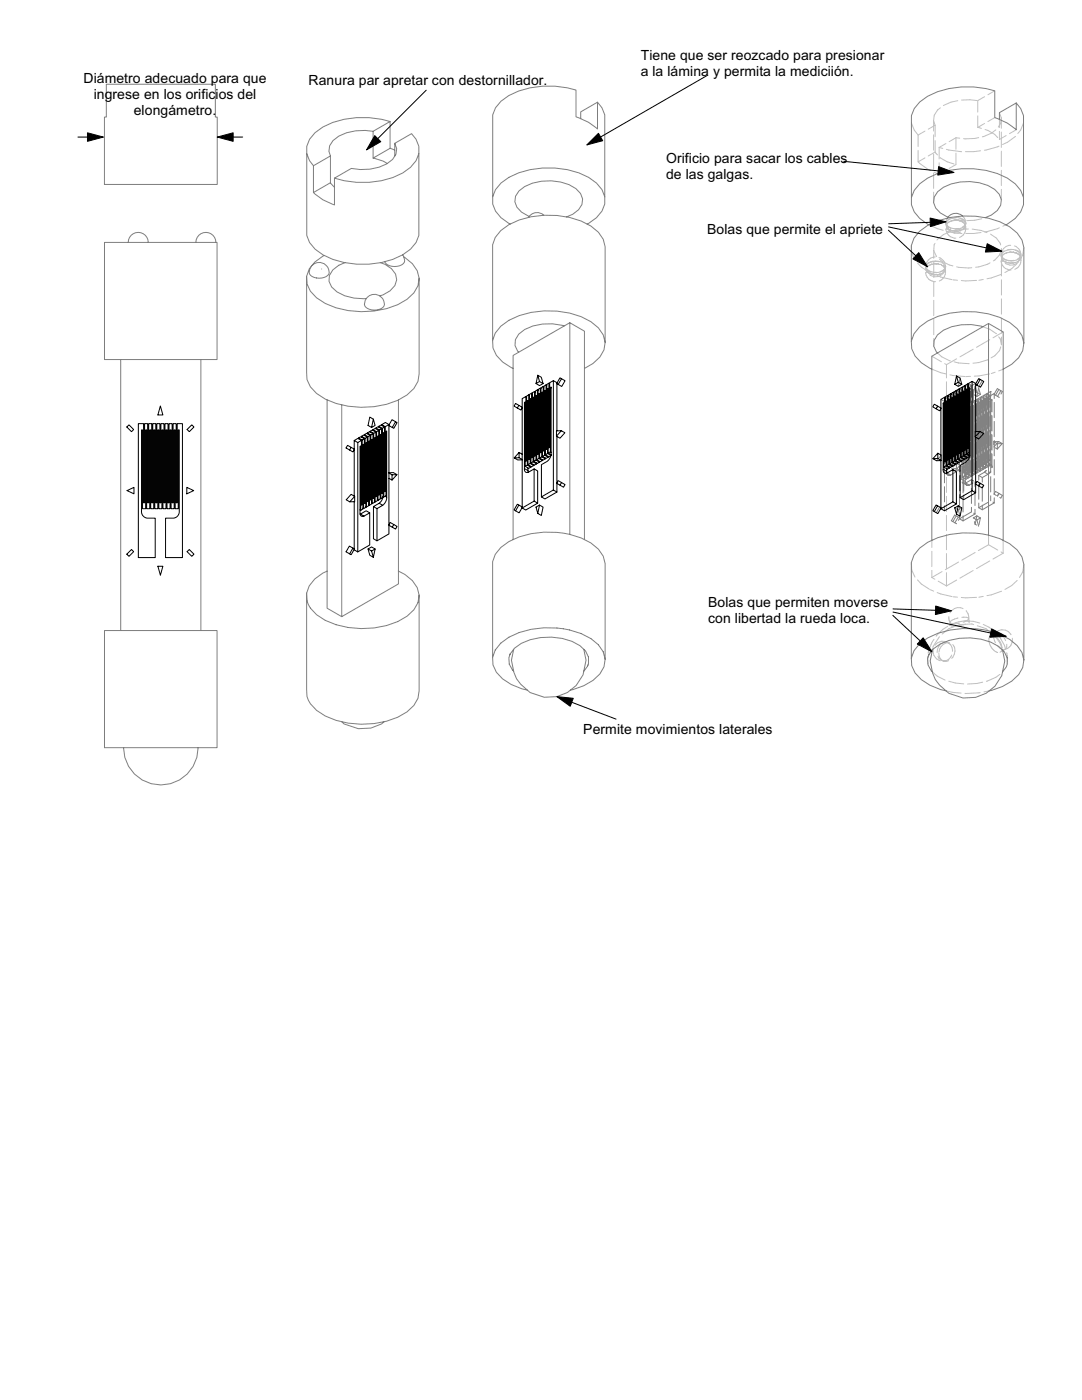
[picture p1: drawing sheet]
<svg xmlns="http://www.w3.org/2000/svg" width="216mm" height="279mm" viewBox="0 0 216 279" stroke-linecap="round" stroke-linejoin="round" font-family="sans-serif">
<g fill="none" stroke="#7f7f7f" stroke-width=".2">
<path d="M21.2 16.8h21.8v6.6h.3v13.4h-22.5v-13.4h.4zM61.2 30.7l.6 1.4 .7 1v5.3a10.4 10.4 0 0 0 4.2 2.5v-5.3a17.9 17.9 0 0 0 13.7-1.1l1.5-1.1 1.1-1.3 .6-1.4M65.9 36.5l-3.4 1.9M65.9 31.1l-3.4 2M74.4 31.6l2.1 .6 .8 .4M77.8 29.6l1 .4M77.8 24.2l-3.4 2M78.8 31.1v-2.5l3.3-1.9 .9 1.1 .6 1.4v17.8a7.3 7.3 0 0 1-5.2 4.8 17.8 17.8 0 0 1-14-.9l-1.5-1.2-1.1-1.3-.6-1.4v-17.8a7.3 7.3 0 0 1 5.2-4.8 18.5 18.5 0 0 1 11.4-.2v5.4l-3.4 2v-5.4a10.6 10.6 0 0 0-6.8 1 2.88 2.88 0 0 0-1.7 3.9v5.4l.8 .9M78.8 28.6a2.87 2.87 0 0 1-1.6 4.1 10.6 10.6 0 0 1-7.1 .9l-3.4 2M98.3 39.3a7.3 7.3 0 0 1 5.2-4.8 17.8 17.8 0 0 1 14 .9l1.5 1.1 1.1 1.3 .6 1.5M119.2 20.4l-3.3 1.9v1.4M181.9 39.4a7.3 7.3 0 0 1 5.2-4.8 17.8 17.8 0 0 1 13.9 .9l1.6 1.2 1.1 1.3 .5 1.4"/>
<path d="M202.8 20.5l-3.4 2v1.3M20.9 48.4h22.4v23.4h-22.4zM25.6 48.4a2 2 0 0 1 2-2 2 2 0 0 1 2 2M39.1 48.4a2 2 0 0 1 2-2 2 2 0 0 1 2 2M61.2 55.1l.1 1.6a7.9 7.9 0 0 0 5.7 4.7 17.2 17.2 0 0 0 14.2-1.7l1.4-1.2 .8-1.5 .2-1.5M62.2 53a1.97 1.97 0 0 1 2.3-.4 1.97 1.97 0 0 1 1.1 2.1 2.61 2.61 0 0 1-3.8 0l.1-1.1zM64.2 53.7h.1M64.7 51l-1.9 1.3-.5 .7M68.8 52.4a3.7 3.7 0 0 0-3.1 3.7l.5 1.2a8.1 8.1 0 0 0 6.9 2.3M73.2 59.4a1.97 1.97 0 0 1 2.4-.5 1.97 1.97 0 0 1 1 2.1 2.61 2.61 0 0 1-3.8 0l.1-1.1zM75.9 52.4a4 4 0 0 1 3.3 3.5 4.3 4.3 0 0 1-3.4 3.2M80.3 50.9a1.32 1.32 0 0 1 .4 1.5 1.32 1.32 0 0 1-1.4 .8 2.23 2.23 0 0 1-2.5-1"/>
<path d="M80.6 51.3a5.8 5.8 0 0 1 3 4.2v19.1l-.2 1.5a8.7 8.7 0 0 1-6.3 4.6 18.2 18.2 0 0 1-12.2-1l-1.7-1.2-1.3-1.3-.6-1.5-.1-20.6 .5-1.4 .5-.6M101.8 44.7a6.4 6.4 0 0 1-3.5-4v-17.8a7.3 7.3 0 0 1 5.2-4.7 18.5 18.5 0 0 1 11.4-.2v5.3a10.6 10.6 0 0 1 4.3 2.4v-5.3l.9 1.1 .6 1.4v17.8a6.4 6.4 0 0 1-3.6 4M105.6 43.2a4.3 4.3 0 0 1-2.9-2.9l.2-1.1a6.2 6.2 0 0 1 5.2-3 9.8 9.8 0 0 1 6.8 1.4 2.65 2.65 0 0 1 .5 4.3l-1.1 .9-1.3 .5M108.5 43a1.91 1.91 0 0 0-3 .4M185.4 44.9a6.4 6.4 0 0 1-3.5-4v-17.8a7.3 7.3 0 0 1 5.2-4.8 18.5 18.5 0 0 1 11.4-.2v5.4a10.6 10.6 0 0 1 4.3 2.4v-5.4l.9 1.2 .5 1.4v17.8a6.4 6.4 0 0 1-3.5 4M189.2 43.3a4.3 4.3 0 0 1-2.9-2.9l.1-1.1a6.2 6.2 0 0 1 5.2-3 9.8 9.8 0 0 1 6.9 1.5 2.65 2.65 0 0 1 .5 4.2l-1.2 .9-1.2 .5M192 43.1a1.91 1.91 0 0 0-3 .4M24.1 71.8v54M40.1 71.8v54M65.3 79.8v41.6l2.9 1.7 11.3-6.6v-36.7M98.3 67.9l.1 1.6a7 7 0 0 0 4 4M112.6 65.1a10.5 10.5 0 0 0-7.9 .6l-1.2 1a2.44 2.44 0 0 0 0 3.6"/>
<path d="M113.7 64.4v42.3M120.7 68.3l-.3-1.5a9.5 9.5 0 0 0-6.7-4.3 17.9 17.9 0 0 0-12.2 1.4l-1.6 1.2-1.1 1.4-.5 1.4v-19l.5-1.5a10.3 10.3 0 0 1 7.2-4.1 17.5 17.5 0 0 1 11.9 1.8l1.5 1.2 1 1.4 .3 1.5v19.1a5.9 5.9 0 0 1-4.1 5.2M181.8 68.1l.6-1.5a10.3 10.3 0 0 1 7.1-4.1 17.5 17.5 0 0 1 12 1.8l1.5 1.3 .9 1.4 .4 1.5v-19.1l-.4-1.5a9.5 9.5 0 0 0-6.7-4.4 17.9 17.9 0 0 0-12.1 1.5l-1.6 1.2-1.1 1.3-.6 1.5 .1 20.6a7 7 0 0 0 4 4.1M196.1 65.2a10.5 10.5 0 0 0-7.8 .7l-1.2 .9a2.44 2.44 0 0 0 0 3.6M197.3 64.6l2.9 1.6v41.6M204.3 68.5a6 6 0 0 1-4.1 5.2M68.2 80.8v42.3M61.2 118.4a4.7 4.7 0 0 0 2 4.3 15.5 15.5 0 0 0 11.5 2.6 12.1 12.1 0 0 0 7.9-3.6l.8-1.4 .2-1.5v19.1l-.2 1.5a8.7 8.7 0 0 1-6.3 4.5 18.2 18.2 0 0 1-12.2-1 6.2 6.2 0 0 1-3.6-3.9zM65.3 114a6.5 6.5 0 0 0-4.1 4.4M79.5 114a6.2 6.2 0 0 1 4.1 4.8M116.6 107.7v-41.6l-2.9-1.7-11.3 6.5v36.8M183.5 109.4a14.7 14.7 0 0 1 11.2-3 15.5 15.5 0 0 1 6.8 2.1l1.5 1.2 .9 1.4 .4 1.5v19.1l-.4-1.5a9.5 9.5 0 0 0-6.7-4.3 17.9 17.9 0 0 0-12.1 1.4l-1.6 1.2-1.1 1.4-.6 1.4v-19l.6-1.5z"/>
<path d="M197.3 106.8v-42.2l-11.4 6.5v36.7M20.9 125.8h22.4v23.4h-22.4zM98.3 131.2l.1 1.5a7.9 7.9 0 0 0 5.8 4.8l1 .2M101.8 130.5l-.1 .2M102.5 133.9a2.99 2.99 0 0 1 .2-4.5 11.1 11.1 0 0 1 9.5-2l1.9 .6 1.6 .8a3.2 3.2 0 0 1 1.6 4.1l-.8 1.1M102.5 129.6a7.3 7.3 0 0 0 1.4 7l1.9 1.6 2.8 1a7.4 7.4 0 0 0 7.7-4.5l.6-2.9-.4-2.2M117.4 131.1v.1M120.7 131.6l-.3-1.5a9.5 9.5 0 0 0-6.7-4.4 17.9 17.9 0 0 0-12.2 1.5l-1.6 1.2-1.1 1.3-.5 1.5v-19.1l.5-1.5a10.3 10.3 0 0 1 7.2-4.1 17.2 17.2 0 0 1 11.9 1.9l1.5 1.2 1 1.4 .3 1.5v19.1l-.2 1.5a8.8 8.8 0 0 1-6.7 4.6M181.8 131.3l.1 1.6a7.9 7.9 0 0 0 5.8 4.7l1.1 .3M185.4 130.7l-.1 .2M186 134.1a2.99 2.99 0 0 1 .2-4.6 11 11 0 0 1 9.5-1.9l2 .5 1.6 .9a3.2 3.2 0 0 1 1.5 4l-.8 1.1M186.1 129.7a7.3 7.3 0 0 0 1.4 7l1.8 1.7 2.9 .9a7.4 7.4 0 0 0 7.7-4.5l.6-2.9-.5-2.2"/>
<path d="M201 131.3h.1M204.3 131.7l-.2 1.5a8.8 8.8 0 0 1-6.7 4.7M24.7 149.2a7.4 7.4 0 0 0 7.4 7.5 7.4 7.4 0 0 0 7.4-7.5M68.1 144l.6 .5 2.8 .9 2.5-.1 2.1-.8 .6-.5"/>
</g>
<g fill="none" stroke="#000" stroke-width=".2">
<path d="M85.1 18l-9.7 9.7M141 15.1l-21.2 12.2M15.5 27.4h2M17.5 26.5l3.1 .9-3.1 .8zM43.3 27.4l3.2-.9v1.7zM46.5 27.4h1.9M74.8 27.1l1.2 1.2-2.9 1.6zM117.1 28.9l2.3-2.3 .9 1.5zM168.3 32.2l18.9 1.9M187.3 33.3l3.1 1.1-3.3 .5zM177.3 45.9l5.4 5.2M177.3 45.3l19.5 4.2"/>
<path d="M183.3 50.4l1.8 2.8-2.9-1.5zM185.6 43.5l3.2 .8-3.2 .9zM185.6 44.4l-8.3 .3M197 48.6l2.9 1.5-3.3 .2zM104.9 79.1l.2 .1M105.2 80l.2 .1M105.5 78.8l.2 .1M105.8 79.7h.1M106.1 78.5h.1M106.4 79.3l.1 .1M106.7 78.1l.1 .1M106.9 79l.2 .1"/>
<path d="M107 76.5l.7 .5 .7-.4M107.2 77.8l.2 .1M107.3 74.9l.7 .4 .4 1.3-.7-.5-.4-1.2-.3 1.6 .7-.4M107.5 78.7h.2M107.8 77.5l.2 .1M108.1 78.3l.1 .1M108.4 77.1l.1 .1M108.7 78l.1 .1M109 76.8l.1 .1M109.2 77.7h.2M109.5 76.5l.2 .1M109.8 77.3l.2 .1"/>
<path d="M110.4 76l.7 .5M111.1 76.6v9.4M111.7 75.4l1.1 .6-.7 1.1-1-.6zM112 75.6l-.6 1.1M188.5 79.3l.1 .1M189.1 78.9l.1 .1M189.3 79.8l.2 .1M189.6 78.6l.2 .1M189.9 79.5l.2 .1M190.2 78.3l.2 .1M190.5 79.1l.1 .1M190.8 78h.1"/>
<path d="M190.9 75l.7 .4 .3 1.3M191.1 78.8l.1 .1M191.2 76.3l.7 .4-.7 .4-.7-.4 .7-.4-.3-1.3-.4 1.7M191.4 77.6l.1 .1M191.7 78.5l.1 .1M191.9 77.3l.2 .1M192.2 78.1l.2 .1M192.5 77h.2M192.8 77.8l.1 .1M193.1 76.6l.1 .1M193.4 77.5l.1 .1M194 76.1l.7 .5"/>
<path d="M194.7 76.7v9.4M195.3 75.6l1 .5-.7 1.2-1-.6zM195.6 75.7l-.7 1.2M25.3 85.2l.4-.4 1 .9-.5 .5zM25.4 97.9l1.3-.6v1.3zM27.6 84.5h1v15.8h.3v-15.8h.6v15.8h.2v-15.8h.6v15.8h.2v-15.8h.6v15.8h.2v-15.8h.6v15.8h.2v-15.8h.6v15.8h.2v-15.8h.6v15.8h.2v-15.8h.6v15.8h.2v-15.8h.7v15.8h.2v-15.8h1v26.8h-3.4v-7.9l2-.1 .5-.4 .3-.6v-16.5h-.2v15.7h-.6v-15.7h-.3v15.7h-.6v-15.7h-.2v15.7h-.6v-15.7h-.2v15.7h-.6v-15.7h-.2v15.7h-.6v-15.7h-.2v15.7h-.6v-15.7h-.2v15.7h-.6v-15.7h-.2v15.7h-.6v-15.7h-.2v15.7h-.7v-15.7h-.2v16.5l.3 .6 .6 .4 1.9 .1v7.9h-3.4zM32 81l.5 1.8h-1zM37.3 97.3l1.4 .6-1.4 .7zM37.3 85.7l1-.9 .4 .4-.9 1zM69.4 88.9l1.3 .8-.3 .5-1.3-.8zM70.1 98.7l.7 .4v1l-1 .1-.7-.5zM70.1 89.3l-.3 .5"/>
<path d="M70.7 89.6v-1.7l.7-.4 .7 .4v12.9l.2-.1-.2-.1M70.7 87.9l.7 .4v21.8M70.7 89.7v9.3M70.8 99.1l-1 1.1M71.6 87.6v-.2l.4-.2 .7 .4v12.9l.1-.1-.1-.1M71.6 87.4l.7 .4v12.9M72.1 87.9l-.7 .4M72.1 87.2v-.1l.7 .4 .5-.3v12.9h.1l-.1-.1M72.1 87.1l.5-.3 .7 .4M72.7 87.6l-.4 .2M72.7 86.9v-.2l.4-.2 .8 .4v12.9l.1-.1-.1-.1M72.7 86.7l.7 .4v13"/>
<path d="M72.8 87.5v12.9M73.3 86.6v-.2l.7 .4 .4-.2v12.9l.2-.1-.2-.1M73.3 86.4l.4-.2 .7 .4M73.8 83.2l.7 .5 .3 1.2-.7 .4-.7-.4zM73.9 86.9l-.5 .2M73.9 86.2v-.1l.7 .4v12.9M73.9 86.1l.4-.3 .7 .4v12.9h.1l-.1-.1M74 86.8v12.9M74.4 85.9v-.2l.7 .5v12.9M74.4 85.7l.5-.2 .7 .4v12.9l.1-.1-.1-.1M74.5 83.7l-.4 1.6M75 86.2l-.4 .3"/>
<path d="M75 85.6v-.2l.4-.2 .8 .4v12.9l.1-.1-.1-.1M75 85.4l.7 .4v12.9M75.3 99.8h.1M75.6 85.9l-.5 .3M75.6 85.1l.7 .4v12.9M75.9 99.4l.1 .1M76.2 85.6l-.5 .2M76.2 84.9v-.2l.7-.4 .7 .4v21.9l-2.4 1.3v-6.4l1.4-.8 .4-.6 .2-.6v-13.5l-.2 .1v12.8l-.4 .3v-12.9l-.2 .1v12.9l-.4 .2v-12.8l-.1 .1v12.8l-.5 .2v-12.8l-.1 .1v12.8l-.4 .3v-12.9l-.2 .1v12.9l-.4 .2v-12.8l-.2 .1v12.8l-.4 .2v-12.8l-.1 .1v12.8l-.5 .3v-12.9l-.1 .1v12.9l-.4 .2v-12.8h-.2v12.9l-.4 .2v-12.8l-.2 .1v13.4l.2 .4 .4 .2 1.4-.8v6.5l-2.4 1.3-.7-.5M76.2 84.7l.7 .5v12.9h-.2v-12.9l-.7-.4-.4 .3v.1M76.4 99.3l-.6 1-1.3 .8M76.4 99.1l.2 .1M76.4 99.1h.1"/>
<path d="M76.7 85.2l-.4 .3M76.7 98l.2 .1M76.9 99l.3 .2M77.6 95.5l.6 .3 1-1.1-1 .1v1M77.6 94.3h.9l.7 .4M77.6 84.8l.6-1 1 .5-.6 1.2-1-.6M77.6 84.7l-.7 .5M77.6 94.4l.6 .4M78.9 84.2l-.6 1.1M102.6 91.4l1-1.1v1.1h-1l.7 .4h.9M103.5 80.9l-.3 .5M103.6 91.4l.6 .3"/>
<path d="M103.6 90.3l.6 .4M104.2 81.3l-1.3-.8-.3 .5 1.3 .8 .3-.4M104.6 93.5l.8 .4v.4M104.6 80.3l.2 .1M105.2 92.8l.7 .4-.4 .3-.7-.4M105.4 93.4v.5M105.8 92.5l.7 .4-.4 .3-.7-.5M105.9 93.1v.1M106.4 92.2l.7 .4-.5 .2-.7-.4M106.5 92.7v.2M106.6 93.6l.7 .4v6.4M106.9 91.8l.8 .4-.5 .3-.7-.4"/>
<path d="M107.1 92.4v.2M107.5 91.5l.7 .4-.4 .3-.7-.5M107.7 92.1v.1M108.1 91.2l.7 .4-.4 .2-.7-.4M108.2 91.7v.2M108.7 90.8l.7 .4-.5 .3-.7-.4M108.8 91.4v.2M108.8 90.8l.7 .4 .4-.3M109.2 90.5l.7 .4M109.4 91.1v.1M109.4 90.4l.6 .4M109.8 90.2l.2 .1"/>
<path d="M110.4 97.8l.7 .4-2.4 1.4-.7-.4M111.1 87.1v9.3M111.1 96.5v1.7M111.4 95.9l1.4 .8-.4 .5-1.3-.8zM112 86l.7 .4-1 1.1-.7-.5 1-1h-1v1M112 96.3l-.3 .5M186.2 91.5l.9-1.1v1.1h-.9l.7 .4h.8M187.1 81l-.3 .6M187.1 91.5l.6 .4M187.1 90.4l.6 .4M187.7 81.4l-1.3-.7-.3 .5 1.4 .8 .2-.5M188.2 93.7l.7 .4v.3"/>
<path d="M188.2 80.5h.1M188.8 93l.7 .4-.5 .2-.7-.4M188.8 80.1l.1 .1M188.9 93.6v.5M189.3 92.6l.8 .5-.5 .2-.7-.4M189.5 93.2v.2M189.9 92.3l.7 .4-.4 .3-.7-.4M190.1 92.9v.2M190.1 93.7l.7 .4v6.5M190.5 92l.7 .4-.4 .2-.7-.4M190.6 92.6v.1M191.1 91.6l.7 .5-.4 .2-.8-.4"/>
<path d="M191.2 92.2v.2M191.7 91.3l.7 .4-.5 .3-.7-.4M191.8 91.9v.2M192.2 91l.7 .4-.4 .2-.7-.4M192.4 91.6v.1M192.4 90.9l.7 .4 .4-.2M192.8 90.7l.7 .3M192.9 91.2v.2M192.9 90.6l.6 .3M193.4 90.3l.1 .1M194 97.9l.7 .4-2.4 1.4-.7-.4M194.7 87.2v9.3"/>
<path d="M194.7 96.6v1.7M194.9 96.1l1.4 .8-.3 .5-1.4-.8zM195.6 86.1l.7 .4-1 1.1-.7-.4 1-1.1h-1v1.1M195.6 96.5l-.3 .5M26.2 109.7l.5 .4-1 .9-.4-.4zM31.5 113h1l-.5 1.8zM37.3 110.1l.5-.4 .9 .9-.4 .4zM69.7 109l1 .6-.6 1.1-1-.6zM70.4 109.4l-.6 1.1M70.7 100.1v9.4M71.8 101.8h.2M71.9 102.6l.7 .4"/>
<path d="M72.4 101.4l.2 .1M73 101.1l.1 .1M73.4 109.6l.4 1.2 .7 .4 .3-1.6-.7-.4-.7 .4 .7 .4 .4 1.2M73.6 100.8h.1M73.8 102.3l-.7-.4-1.2 .7M74.1 100.4l.2 .1M74.7 100.1l.2 .1M74.8 109.6l-.7 .4M75.2 101.5l-.7-.4v6.4l.7 .4M75.7 100.4l.7 .4M77.6 104.7l.3-.4 1.3 .8-.3 .5-1.3-.8M78.6 104.7l-.3 .5"/>
<path d="M103.5 100.8l-.6 1.1M104.2 101.2l-1-.6-.6 1.2 1 .6 .6-1.1M106.6 100l.7 .4-2.4 1.4-.7-.4 2.4-1.4v-6.4l-1.4 .7-.4-.1-.2-.4v-13.5l.2-.1v12.9l.4-.3v-12.8l.2-.1v12.8l.4-.2v-12.8l.1-.1v12.8l.5-.2v-12.9l.1-.1v12.9l.4-.3v-12.8l.2-.1v12.8l.4-.2v-12.8l.2-.1v12.8l.4-.2v-12.9l.1-.1v12.9l.5-.3v-12.8l.1-.1v12.9l.4-.3v-12.8l.2-.1v12.8l.4-.2v-12.9l.2-.1v13.5l-.2 .6-.4 .6-1.4 .8v6.5l2.4-1.4v-21.8l-.7 .4v12.9l-.2 .1v-12.9l-.4 .2v12.9l-.1 .1v-12.9l-.5 .3v12.9h-.1v-12.9l-.4 .3v12.9l-.2 .1v-12.9l-.4 .2v12.9l-.2 .1v-12.9l-.4 .3v12.9h-.1v-12.9l-.5 .3v12.9l-.1 .1v-12.9l-.4 .2v12.9l-.2 .1v-12.9l-.4 .2v13h-.2v-12.9l-.7 .5v21.8M107 101.2l.7-.4-.4 1.7zM107.7 100.8l.7 .4-.4 1.7-.7-.4M187.1 101l-.7 1.1M187.7 101.3l-.9-.5-.7 1.1 1 .6 .6-1.1M190.1 100.2l.7 .4-2.3 1.3-.8-.4 2.4-1.3v-6.5l-1.3 .7-.4-.1-.2-.4v-13.4l.1-.1v12.8l.5-.2v-12.9l.1-.1v12.9l.4-.3v-12.8l.2-.1v12.9l.4-.3v-12.8l.2-.1v12.8l.4-.2v-12.9h.1v12.8l.5-.3v-12.8l.1-.1v12.9l.5-.3v-12.8l.1-.1v12.8l.4-.2v-12.9h.2v12.8l.4-.2v-12.9l.1-.1v12.9l.5-.3v-12.8l.1-.1v13.4l-.2 .7-.4 .5-1.3 .9v6.4l2.4-1.4v-21.8l-.8 .4v12.9l-.1 .1v-12.9l-.4 .3v12.9l-.2 .1v-12.9l-.4 .2v12.9l-.2 .1v-12.9l-.4 .2v12.9l-.1 .1v-12.9l-.5 .3v12.9l-.1 .1v-12.9l-.4 .2v12.9l-.2 .1v-12.9l-.4 .2v12.9l-.2 .1v-12.9l-.4 .3v12.9l-.1 .1v-13l-.5 .3v12.9l-.1 .1v-12.9l-.8 .4v21.8M190.5 101.4l.7-.5-.3 1.7zM191.2 100.9l.7 .5-.3 1.6-.7-.4M111.1 139l3.3 .4-.6 1.6zM178.1 122.8l5.5 5.1"/>
<path d="M178.2 121.5l8.5 .3M178.2 122.2l19.5 4.1M184.2 127.3l1.7 2.8-2.9-1.6zM186.7 120.9l3.2 1-3.2 .7zM197.9 125.5l2.9 1.5-3.3 .2zM114.1 140.2l8.8 3.3"/>
</g>
<path d="M17.5 26.5l3.1 .9-3.1 .8zM43.3 27.4l3.2-.9v1.7zM74.8 27.1l1.2 1.2-2.9 1.6zM117.1 28.9l2.3-2.3 .9 1.5zM187.3 33.3l3.1 1.1-3.3 .5zM183.3 50.4l1.8 2.8-2.9-1.5zM185.6 43.5l3.2 .8-3.2 .9zM197 48.6l2.9 1.5-3.3 .2zM184.2 127.3l1.7 2.8-2.9-1.6zM186.7 120.9l3.2 1-3.2 .7zM197.9 125.5l2.9 1.5-3.3 .2zM111.1 139l3.3 .4-.6 1.6z" fill="#000"/>
<g fill="none" stroke="#c0c0c0" stroke-width=".2">
<path d="M191.9 20l1.6-.1 1.4 .2M181.9 24.5l.5 1.5 .8 1M183.2 32.3l1.9 1.5M186.6 30.3l.1 .2M187.1 34.7l.3 .1M187.1 21.9l-.7 1.1-.1 1.1 .3 .9M187.6 31.5l1.4 .8 1.4 .4M189.3 29.9l2.5 .4M191.1 20.1l-1.3 .3-1.5 .6M194.5 27.6l-1.9 .1M195.1 25.4l.3 .1M197.1 26l1.4 .8 .6 .7"/>
<path d="M198.7 25.9l-.9 .7-1.5 .6M199 29.3l-2.2 .6M199.4 22.5l.4 1-.1 1.1-.5 .8M202.6 27.3l-1.6 1.1M204.2 24.5l-.5 1.5M181.8 49l.1 1.5 .7 1.4M183.1 52.5l.7 .8 1.7 1.1M184.7 53.3a1.17 1.17 0 0 0 .9 .9M184.7 53.3l.1 .6M184.7 54.3a1.89 1.89 0 0 0 2 1.9M184.8 53.2v.4M184.8 53.2l.1 .3"/>
<path d="M184.8 53.9h.1M184.8 53.9l.2 .3M184.8 53.6v.3M184.8 53.9l.1 .5M184.8 53.5v.1M184.9 53.5h-.1M184.9 53.5a2.1 2.1 0 0 0 1.9 .8M184.9 54a2.29 2.29 0 0 0 2.6 .7M185 54.2h.1M185 54.2v.1M185 53.3l-.2 .6M185 53.3l-.1 .2"/>
<path d="M185 53.3h.1M185 54.3l.8 .4M185.3 53l-.3 .3M185.4 44.9l1.7 .7M185.8 54.7h.1M185.8 54.7l.8 .2 .9-.2M185.8 52.8l-.5 .2M185.9 52.8h-.1M185.9 52.8l-.6 .2M185.9 52.7v.1M185.9 52.7h.4M186.3 52.7h.1"/>
<path d="M186.4 48.9l-.1 1.1 .5 1.1M186.6 51.3a1.93 1.93 0 0 0-1.9 2M187 52.7l-.5-.1-.2 .1M187 52.7h.1M187 52.7l.2-.1 .3 .2M187.2 52.7l-1.3 .1M187.4 51.4a1.97 1.97 0 0 1 1.3 1.9M187.4 52.3a2.18 2.18 0 0 0-2.6 .9M187.5 54.7h.1M187.5 52.8h.1M187.6 52.8l.2-.1 .2 .3h.2l.1 .2M187.6 54.7h-.1"/>
<path d="M187.7 55.3l2.2 .5M187.9 52.1l1.5 .8M187.9 52.9l.6 .6 .1 .3M188.1 52.6l.4 .4 .1 .3M188.2 52.5a2.75 2.75 0 0 0-3.4 .5l-.1 .3M188.2 54.5a1.92 1.92 0 0 1-2.7 .3M188.3 53.2l.1 .1M188.4 53.3l.1 .3M188.4 54.2l-.9 .5M188.4 54.2l-.1 .1M188.5 54l-.1 .2M188.5 54h.1"/>
<path d="M188.5 53.6h.1M188.5 53.6a1.95 1.95 0 0 1-1.1 2.5M188.5 53.6l.1 .1M188.6 53.3l-.2 .4-.8 .5M188.6 53.3v.5M188.6 53.8l-.2 .4M188.6 53.7l-.1 .3M188.6 53.7h.1M188.7 53.1v.2M188.7 53.3a1.87 1.87 0 0 1-2.4 1.1M188.7 53.3l-.1 .6M188.7 44.6l.1 .3"/>
<path d="M188.7 44.6l.1 .2M188.7 45.6a1.89 1.89 0 0 0 2 1.9M188.8 44.9l.5 .5 .5 .2M188.8 44.5v.5l.1-.2M188.8 44.5a1.33 1.33 0 0 0 1.4 1.1h1.1M188.8 44.9v.2M188.8 45l.1 .3M188.8 45.1l.1 .1M188.9 45.2h.1M188.9 45.2l.1 .6-.1-.5M188.9 45.2l.2 .4M188.9 44.9h-.1"/>
<path d="M188.9 44.8v.1M188.9 45.3a2.22 2.22 0 0 0 2.5 .8M189 45.5v.1M189 45.6a1.96 1.96 0 0 0 2.6 .7M189 44.5l-.1 .3M189 44.5v.1M189 43.5l-.3 1.1M189.1 45.6h.1M189.1 45.6l.8 .4M189.2 43.3l1.5 .5 1.4 .2M189.3 46.3l2.5 .3M189.4 44.3l-.4 .3"/>
<path d="M189.5 46.3l-1.2 .5-1.2 1M189.7 43.6a1.23 1.23 0 0 0-1 1M189.9 46h.1M189.9 46l1.2 .2M189.9 44.1l-.5 .2M189.9 44.1l-.4 .1M189.9 44.1a2.71 2.71 0 0 1 2.4 .4M190.3 44l-.4 .1M190.3 44h.1M190.3 44l.3-.1 .2 .1 .4-.1 .4 .2M190.5 43.4h.2a1.76 1.76 0 0 1 2 1.2M190.8 43.5a1.97 1.97 0 0 0-2 1"/>
<path d="M191.1 46.2h.1M191.3 53.4l2 .1M191.5 43.6a1.18 1.18 0 0 1 1.1 1.1M191.6 46l-.4 .2M191.6 46h.1M191.6 44.1h.1M191.6 44.1l.2-.1 .3 .3h.2l.1 .2M192 43.1a1.8 1.8 0 0 1 .7 1.5M192.1 45.8l-.5 .2M192.4 44.5v.1M192.4 44.6h.1M192.4 45.5l-.3 .3"/>
<path d="M192.4 45.5h.1M192.4 44.6l.1 .1M192.5 44.7l.1 .2M192.6 45.3l-.4 .5M192.6 45.3l-.2 .2M192.6 45.3h.1M192.6 44.9a1.95 1.95 0 0 1-1.1 2.5M192.6 44.9v.1M192.6 45h.1M192.6 45v.1M192.6 44.7l-.2 .3-.4 .4M192.6 44.7l-.2 .8"/>
<path d="M192.6 45v.3M192.7 44.6a1.82 1.82 0 0 1-2.2 1.1M192.7 44.6l-.1 .7M193.2 45.7h-1.4l-1.6 .4M194 45.7l1.8 .3 1.1 .4M194.9 56l-2.2 .1M195.9 43.7l-1.4 .3h-1.6M197.1 52.7l-1.8 .6M197.6 46.7l1.2 .8 .8 1.1M199 45.6l-2.2 .7M199.7 50.9l.1 .3M199.7 50.9l.2 .7"/>
<path d="M199.8 52a1.89 1.89 0 0 0 1.9 1.9M199.8 51.2a2.7 2.7 0 0 0 3.7 .3M199.8 49.7l-.3 1.2-1 1M199.8 54.7l-2 .8M199.9 50.8v.5v-.2M199.9 51.2h.1M199.9 50.8v.4M199.9 51.2v.3M199.9 51.4v.3M199.9 51.5h.1M199.9 51.5v.1M199.9 51.6l.1 .3"/>
<path d="M199.9 51.6h.1M199.9 51.6l.1 .6-.1-.5M199.9 51.7a2.22 2.22 0 0 0 2.5 .7M199.9 51.2a2.19 2.19 0 0 0 2.4 .8M199.9 51.6l.2 .3M200 51.9h.1M200 50.9l-.1 .3M200 50.9h.1M200.1 51.9h.1M200.1 51.9l.8 .5M200.3 50.1l-.3 .2-.3 .6M200.3 50.1h.1"/>
<path d="M200.9 52.4h.1M200.9 52.4l1.3 .1M200.9 50.4l-.8 .5M200.9 50.4a2.71 2.71 0 0 1 2.5 .5M200.9 50.4l-.4 .2M201.1 49.9a2.26 2.26 0 0 1 2.6 .9M201.3 50.4h-.4M201.3 50.4l.3-.2 .3 .2 .3-.2 1.1 .5 .1 .2M201.3 50.4h.1M201.7 49a1.93 1.93 0 0 0-2 1.9M201.8 49.8a1.97 1.97 0 0 0-1.9 1M202.2 52.5h.1"/>
<path d="M202.4 49.1a1.9 1.9 0 0 1 1.2 2.4M202.5 49.9a1.18 1.18 0 0 1 1.1 1.1M202.6 52.4l-.4 .1M202.6 52.4h.1M203 52.6l-1.1 1-1.4 .8M203.1 52.2l-.5 .2M203.3 52.2a1.92 1.92 0 0 1-2.7 .3M203.4 52l-.3 .2M203.4 52h.1M203.4 50.9h.1M203.4 50.9l.1 .1M203.5 51.8l-.1 .2"/>
<path d="M203.5 51h.1M203.5 51l.1 .2M203.5 51.8h.1M203.6 51.7l-.1 .1M203.6 51.7h.1M203.6 51.2v.1M203.6 51.2a1.95 1.95 0 0 1-1.1 2.6M203.6 51.3v.1M203.6 51.4h.1M203.6 51.5l-.5 .7M203.6 51v.5M203.6 51l-.1 .4-.5 .3"/>
<path d="M203.6 51.4v.3M204.3 49.4l-.2 1.5-.7 1.1M185.9 73.7l1.8 .7M187.1 70.4l.8 .8 1.5 .8M190.1 74.9l2.5 .2M191.3 72.4l2 .2M196.1 65.2l1.4 .5 1.3 .9M197.1 71.8l-1.8 .6M197.4 74.6l-2.1 .4M199.6 67.7l.2 1.1M199.7 69.2l-.2 .8-1 1M200.2 73.7l-.2 .1"/>
<path d="M181.8 112.3l.1 1.5 .7 1.4M183.1 115.7l.7 .9 1.7 1M187.7 118.5l2.2 .6M194.9 119.2l-2.2 .1M197.3 106.8v1.9M199.8 118l-2 .7M200.2 107.8v2.6M203 115.8l-1.1 1.1-1.4 .7M204.3 112.6l-.2 1.5-.7 1.2M185.1 131.3l.1 1.2M185.1 131.1v.2M185.3 130.9l-.2 .4"/>
<path d="M185.3 130.8l-.2 .5M185.9 129.6l-.5 1.1M186 134.1l1 .8 1.6 .8M186.1 128l-.9 2.4M186.2 129.5a1.94 1.94 0 0 0 1.4 2.4M187.1 131l.7 .8 .5 .1M187.3 130.3a1.51 1.51 0 0 0 1 1.6l-.2-.1 .3 .1M187.4 127.1l-1.2 1.9-.1 .7M188.4 131.9h.1M188.8 128.2a1.85 1.85 0 0 0-1.8 2M188.8 128.2l.5 .1M188.8 137.9l1.3 .3"/>
<path d="M188.8 131.8l-.4 .1M188.8 131.8l-.5 .1M189.1 125l-.9 .6-1.3 1.3M189.3 128.3a1.97 1.97 0 0 0-2.8 .5M189.3 128.3h.1M189.3 128.3l.4 .4M189.3 131.8l-.4 .2-.6-.1M189.3 128.3a1.95 1.95 0 0 0-1.9 1.8M189.3 136l1.3 .3 1.7 .2M189.3 123.1l.3 1.1M189.3 125.5l-1.3 1M189.4 124.8l.6-.2z"/>
<path d="M189.6 124.2a1.72 1.72 0 0 0 1.9 .2M189.6 124.2l.1 .6M189.7 128.7l.3 .5 .1 .8M189.9 130.7l-.6 .9-.5 .2M190.1 128.6a1.93 1.93 0 0 1-.2 2.8M190.1 124.5l-.3 .1M190.1 124.5l-.4 .3M191.2 123.3l-.1 .1a1.92 1.92 0 0 0-1.5 .8M192.2 121.5a1.99 1.99 0 0 0-2.7 .8M192.3 123.2h-.4M192.3 123.2h.1M192.3 123.2l.9 .1 .1 .2"/>
<path d="M192.5 123.9l-2.4 .6M192.7 124.6h-.2a4.5 4.5 0 0 1-2.8 .2M192.7 123.9h-.2M192.8 121.9h.1M192.8 121.9l.4 .6 .1 1M193 123.9l.4 .2M193 123.9h-.5M193 123.9l1.2 .1 1.3 .3M193.3 123.5l-.4 .4-.7 .3M193.3 123.5l.1 .6M193.4 124.1l-.1 .1M193.9 124.5l-2.5 .2"/>
<path d="M194.9 136.4l-1.8 .1M195.3 138.3l-2.6 .1M196.2 124.6l1.2 .6 1.2 .9M197.5 127a2.62 2.62 0 0 0 1.6 3.2M198.3 126.9l-.5-.1-.3 .2M198.5 126.4a1.13 1.13 0 0 1 1.6 .5l.6 1M198.5 126.4l-1 .6M198.5 126.4a1.8 1.8 0 0 0 .1 1.9M198.5 126.4h.1M198.6 127.1l.9 1.1 .4 1.1M198.9 127.3l.8 1a1.81 1.81 0 0 1 .1 1.7M199 128.9a1.69 1.69 0 0 0 1.4 .7"/>
<path d="M199.1 125.9a2.03 2.03 0 0 1 2.6 .8M199.5 134.6l-.8 .6-1.7 .7M199.6 127.3l.8 1.5 .2 .7M200.6 129.6h-.2M200.6 129.6l-1.1 .6M200.9 130.3l.1 .6M200.9 128.6v.5l-.3 .5M201 130.9v.4M201 130.9v1.6M202 127.4a1.99 1.99 0 0 1-1.6 2.2"/>
</g>
<path d="M187.4 29.4l1.9 .5M190.7 27.5l1.9 .2M185.6 54.4l2.1 .9M185.6 117.7l2.1 .8M185.9 115.2l3 1.7" fill="none" stroke="#c0c0c0" stroke-width=".2" stroke-dasharray="3 .8" stroke-dashoffset="2.3"/>
<path d="M190.1 55.9l2.6 .2M192.7 75.2l2.6-.2M190.1 119.1l2.6 .2" fill="none" stroke="#c0c0c0" stroke-width=".2" stroke-dasharray="3 .8" stroke-dashoffset="2.1"/>
<path d="M194.5 27.6l1.8-.4M195.3 55.9l2.5-.4M197.8 74.6l2.2-.8M195.3 119.2l2.5-.5" fill="none" stroke="#c0c0c0" stroke-width=".2" stroke-dasharray="3 .8" stroke-dashoffset="2.2"/>
<path d="M183.2 27l3.4-2M186.6 30.3l-3.4 2M187.4 34.8l3.3-2M187.4 29.4l3.3-1.9M195.1 20.1l3.4-2M195.1 25.4l3.4-1.9M199.4 27.8l3.4-1.9M186.3 69.1v-19.1M199.8 68.8v-19.1" fill="none" stroke="#c0c0c0" stroke-width=".2" stroke-dasharray="3 .8" stroke-dashoffset="1.5"/>
<path d="M183.2 32.3v-5.3M186.6 25v5.3M187.4 34.8v-5.4M190.7 32.8v-5.3M195.1 20.1v5.3" fill="none" stroke="#c0c0c0" stroke-width=".2" stroke-dasharray="3 .8" stroke-dashoffset=".8"/>
<path d="M186.7 30.5l.9 1" fill="none" stroke="#c0c0c0" stroke-width=".2" stroke-dasharray="3 .8" stroke-dashoffset="2.5"/>
<path d="M199.8 23.5v16.4M186.3 40.4v-16.3" fill="none" stroke="#c0c0c0" stroke-width=".2" stroke-dasharray="3 .8" stroke-dashoffset="1"/>
<path d="M185.1 33.8l2 .9M187.1 21.9l1.2-.9M187.9 52.1l-1.1-1M195.3 53.3l-2 .2" fill="none" stroke="#c0c0c0" stroke-width=".2" stroke-dasharray="3 .8" stroke-dashoffset="2.4"/>
<path d="M191.8 46.6h2.5M189.4 72l1.9 .4M186.9 126.9l-.8 1.1" fill="none" stroke="#c0c0c0" stroke-width=".2" stroke-dasharray="3 .8" stroke-dashoffset="2.9"/>
<path d="M187.1 45.6l2.2 .7M187.7 74.4l2.4 .5M194.9 136.4l2.1-.5" fill="none" stroke="#c0c0c0" stroke-width=".2" stroke-dasharray="3 .8" stroke-dashoffset="1.9"/>
<path d="M194.3 46.6l2.5-.3M185.9 115.2v-7.4" fill="none" stroke="#c0c0c0" stroke-width=".2" stroke-dasharray="3 .8" stroke-dashoffset="1.6"/>
<path d="M195.4 25.5l1.7 .5M191.3 53.4l-1.9-.5M199 45.6l1.7-.7M188.9 72.8l-3-1.7M200.2 110.4l-2.9-1.7" fill="none" stroke="#c0c0c0" stroke-width=".2" stroke-dasharray="3 .8" stroke-dashoffset="2.6"/>
<path d="M188.9 72.8l11.3-6.6M188.9 116.9l11.3-6.5M197.3 108.7l-11.4 6.5" fill="none" stroke="#c0c0c0" stroke-width=".2" stroke-dasharray="3 .8" stroke-dashoffset=".7"/>
<path d="M188.9 116.9v-44.1" fill="none" stroke="#c0c0c0" stroke-width=".2" stroke-dasharray="3 .8" stroke-dashoffset=".4"/>
<path d="M194.3 30.3l2.5-.4M189.3 125.5l2.1-.8" fill="none" stroke="#c0c0c0" stroke-width=".2" stroke-dasharray="3 .8" stroke-dashoffset="1.7"/>
<path d="M199 29.3l2-.9M186.4 48.9l.7-1.1M198.5 51.9l-1.4 .8M199.6 48.6l.2 1.1M193.9 124.5l2.9 1" fill="none" stroke="#c0c0c0" stroke-width=".2" stroke-dasharray="3 .8" stroke-dashoffset="2.7"/>
<path d="M196.8 125.5l1.8 1.6" fill="none" stroke="#c0c0c0" stroke-width=".2" stroke-dasharray="3 .8" stroke-dashoffset="1.8"/>
<path d="M191.8 30.3h2.5M202.6 27.3l1.1-1.3M193.3 72.6l2-.2M197.1 71.8l1.4-.8M198.8 66.6l.8 1.1" fill="none" stroke="#c0c0c0" stroke-width=".2" stroke-dasharray="3 .8" stroke-dashoffset="3"/>
<path d="M199.4 27.8v-4M190.1 138.2l2.6 .2" fill="none" stroke="#c0c0c0" stroke-width=".2" stroke-dasharray="3 .8" stroke-dashoffset="1.4"/>
<path d="M195.3 138.3l2.1-.4M198.6 126.1l1 1.2" fill="none" stroke="#c0c0c0" stroke-width=".2" stroke-dasharray="3 .8" stroke-dashoffset="2.8"/>
<g fill="none" stroke="#808080" stroke-width=".2">
<path d="M188.6 79.4l.6 .3-.7 .4-.8-.4M189.2 78.9l.7 .4 .4-.3-.2-.1M189.2 79l.6 .4-.5 .2-.7-.4M189.5 79.7l.7 .4-.1 .1-.6-.3M190.1 79.4l.7 .4-.2 .1-.5-.3M190.4 78.4l.5 .3-.4 .2-.7-.4M190.4 78.2l.7 .4 .4-.2-.3-.2M190.6 79.1l.8 .4h-.2l-.6-.3M191.2 78.7l.7 .4-.1 .1-.6-.3M191.5 77.5l.7 .4 .4-.2-.2-.1M191.5 77.7l.6 .3-.5 .3-.7-.4M191.6 75.4l-.4 1.7"/>
<path d="M191.8 78.4l.7 .4-.1 .1-.6-.3M192.1 77.2l.7 .4 .4-.2-.2-.2M192.4 78.1l.7 .4h-.2l-.5-.3M192.9 77.7l.8 .4-.2 .1-.6-.3M193.2 76.5l.7 .4 .7-.3M193.2 76.7l.6 .3-.4 .3-.7-.4M193.7 77.5l.5 .3-.1 .1-.6-.3M194.7 76.6v.1M195.1 79.6l-.5 .3 .7 .4 .5-.3-.3-.1M195.2 77.4l.1 .1M195.3 77.5l.3 1.2M195.3 77.5l-.4 1.6"/>
<path d="M195.6 78.7l-.7-.4-.3-1.3-.4 1.7 .7 .4M195.6 78.7l-.7 .4M195.6 79.3l-.4 .2 .7 .5 .5-.3-.3-.1M196 76l-.7 1.1M196.2 79l-.4 .2 .7 .4 .4-.2-.2-.2M196.4 78.9l.4-.3 .7 .4-.4 .3zM196.5 79.8l.2-.1 .7 .4-.2 .1zM197.1 79.5l.1-.1 .7 .4-.1 .1-.4-.2M197.8 78.2l-.9 .3 .8 .5 .6-.4M199.3 77.7l-.7 1.2M199.7 78l-.7 1.1M200 78.1l-1-.5-.7 1.1 1.1 .6"/>
<path d="M187.1 81.1l-.3 .5M187.7 90.8l.1 .1M187.7 91.9h.1M187.7 81.4v.1M187.8 90.9l-.9 1M187.8 91.9h-.1M187.8 90.9v1M188.3 80.4l.7 .4-.1 .1-.6-.4M188.5 94.4l.7 .4M188.6 92.1l.7 .4-.1 .1-.7-.4M188.9 80l.7 .5h-.1l-.6-.3M188.9 94.4h.1"/>
<path d="M188.9 94.4l.1 .2M189 94.4l.7 .4M189 94.6v.1M189 94.7l.2 .1M189.2 94.8h.1M189.2 91.8l.7 .4-.1 .1-.7-.4M189.3 94.8h.1M189.3 94.8l.1 .1M189.5 94.9h-.1M189.7 94.8l-.2 .1M189.8 91.4l.7 .4-.2 .1-.7-.4M189.8 83.2l.3-.5 1.4 .8-.3 .5"/>
<path d="M190.1 93.7l.5 .3M190.4 91.1l.7 .4-.2 .1-.7-.4M190.8 83.1l-.3 .5M190.8 94.1l-1.1 .7M190.8 93.5l.7 .4M190.8 92.5l1.5 .8 1.1-.7M190.8 93.5h-.9M190.8 92.5v1M190.8 92.5l-.6 .7M190.9 90.8l.7 .4-.1 .1-.7-.4M191.5 90.4l.7 .4-.1 .1-.7-.4M191.5 81.7l.7-.4 .7 .4-.7 .4-.7-.4"/>
<path d="M191.5 93.9l-.9 .1M191.5 93.9v-1l-.9 1.1M191.9 82.5l.2-.1 .7 .4-.2 .1zM191.9 95.7l.7 .4v.3M192 96.2h.1M192 96.2l.2 .2M192.1 95.2l.4-.2 .7 .4-.4 .2zM192.1 90.1l.7 .4-.2 .1-.7-.4M192.2 96.4h.1M192.2 96.4l.7 .4M192.2 94.2l.1-.1 .7 .4-.1 .1zM192.3 81.2l.5-.2 .7 .4-.5 .2z"/>
<path d="M192.5 82.1h.1l.7 .4h-.1zM192.6 94.9l.5-.2 .7 .4-.5 .2zM192.6 96.4l.1 .3M192.7 96.4h-.5M192.7 89.8l.7 .4-.2 .1-.7-.4M192.7 96.4h.1M192.7 96.4l.7 .4M192.7 92.2l.7 .4M192.7 96.7h.1M192.8 96.7v.1M192.8 93.9l.1-.1 .7 .4-.1 .1zM192.8 96.8h.1"/>
<path d="M192.9 96.8h.1M192.9 80.9l.4-.3 .8 .4-.5 .3zM192.9 96.8l.1 .1M193 96.9h.1M193.1 81.8l.1-.1 .7 .4-.1 .1zM193.2 94.6l.4-.3 .7 .4-.4 .3zM193.2 89.4l.7 .5h-.1l-.7-.4M193.3 93.5l.2-.1 .7 .5h-.1zM193.4 96.8l-.3 .1M193.5 92.6h-.1M193.5 91v.1M193.5 91.1h.1"/>
<path d="M193.5 90.9v.2M193.5 90.6l.7 .4v.2M193.5 90.4l.6 .3-.4 .3-.2-.1M193.5 92.6h.1M193.6 81.5l.2-.1 .7 .4-.2 .1zM193.8 94.2l.4-.2 .7 .4-.4 .2zM193.9 93.2l.2-.1 .7 .4-.2 .1zM193.9 80.3l-.4 .2 .7 .4 .4-.2-.2-.1M194 91.9l-.5 .7M194.1 80.2l.4-.2 .7 .4-.4 .2zM194.2 96.4l-.8 .4M194.2 81.1h.2l.7 .4-.2 .1z"/>
<path d="M194.3 96l-.5-.3-1.1 .7M194.4 93.9l.4-.2 .7 .4-.4 .2zM194.5 92.9l.1-.1 .7 .4-.1 .1zM194.6 86.1l.7 .5M194.7 86.1v1.1M194.7 96.5v.1M194.8 80.8l.1-.1 .7 .4-.1 .1zM194.9 93.6l.5-.3 .7 .4-.5 .3zM195.1 92.5l.1-.1 .7 .5h-.1zM195.3 86.6v1M195.4 80.5l.1-.1 .7 .4-.1 .1zM195.5 93.2l.4-.2 .7 .4-.4 .3z"/>
<path d="M195.6 96.5l-.3 .5M195.6 92.2l.2-.1 .7 .4-.1 .1zM195.9 80.1h.2l.7 .4-.2 .1zM196.1 92.9l.4-.2 .7 .4-.4 .2zM196.2 91.9l.2-.1 .7 .4-.2 .1zM196.3 86.5l-1 .1M196.4 94.2l-1.1 .7 .7 .4 1.1-.7M196.4 94.2l.7 .4M196.7 92.6l.4-.3 .7 .4-.4 .3zM196.8 93.9l-.4 .3M196.8 91.5h.1l.8 .4h-.2zM197.1 93.2l.1-.6 .7 .4v.3"/>
<path d="M197.3 94.5l-.2 .1M197.4 94.5h-.1M197.7 94l-.3 .5M197.9 93.3h.1M198.3 88.2v.6M198.3 88.2l.7 .4M198.3 98.6l.3-.5 1.4 .8-.3 .5M198.6 89.4l.4 .2M199 88.6v1M199.3 88.1l-1 1.1M199.3 88.1l-1 .1M199.3 88.1l.7 .4"/>
<path d="M199.3 98.5l-.3 .5M199.4 98.5l-.4 .5M200 88.5l-1 1.1M200 88.5l-1 .1M187.5 101.2l-.7 1.1M187.7 101.3v.1M190.5 101.4l.7 .4M190.8 103l-.7 1.1M191.2 103.2l-.7 1.1M191.2 101.8l.4 1.2M191.5 103.4l-1-.6-.7 1.1 1 .6M191.9 101.4l-.7 .4"/>
<path d="M193.8 102.2l-2.3 1.3 .7 .4 2.3-1.3-.2-.2M194.9 103l-.7 .4 .7 .4M194.9 103l-.3 1.6 .3 .2M194.9 103l.7 .4M194.9 103.8l.4 1.2M195.6 103.4l-.7 .4M195.6 103.4l-.3 1.3M198.1 100.2l.3 .2-2.4 1.3-.7-.4 1.8-1"/>
</g>
<g fill="none" stroke="#808080" stroke-width=".2" stroke-dasharray="3 .8" stroke-dashoffset=".8">
<path d="M189.2 79.7v12.9M189.8 79.4v12.9M190.9 78.7v12.9M192.1 78v12.9M193.8 77v12.9M194.1 77.9v12.8M194.6 79.9v12.9M195.2 79.5v12.9M195.8 79.2v12.9M196.4 78.9v12.9M196.7 79.7v12.9M196.9 78.5v13"/>
<path d="M197.5 79v12.9M189 93.6v-12.8M189.3 92.5v-12.9M189.6 93.3v-12.8M189.9 92.2v-12.9M190.2 93v-12.9M190.3 91.9v-12.9M190.5 91.8v-12.9M190.8 92.6v-12.8M191.1 91.5v-12.9M191.4 92.3v-12.8M191.5 91.3v-12.9"/>
<path d="M191.6 91.2v-12.9M191.9 92v-12.9M192.1 82.4v12.8M192.2 94.2v-12.9M192.2 90.8v-12.9M192.3 81.2v12.9M192.5 95v-12.9M192.5 91.6v-12.8M192.6 82.1v12.8M192.6 90.6v-12.9M192.8 95.6v-12.8M192.8 93.9v-12.9"/>
<path d="M192.8 90.5v-12.9M192.9 81.7v12.9M192.9 80.9v12.9M193 94.5v-12.9M193.1 94.7v-12.9M193.1 91.3v-12.8M193.2 82.5v12.9M193.2 81.7v12.9M193.2 90.3v-12.9M193.3 95.3v-12.8M193.3 93.5v-12.9M193.4 90.2v-12.9"/>
<path d="M193.5 81.4v12.9M193.5 80.5v12.9M193.6 94.2v-12.9M193.6 94.3v-12.8M193.7 91v-12.9M193.8 82.2v12.9M193.8 81.4v12.8M193.9 95v-12.9M193.9 93.2v-12.9M193.9 89.9v-13M194.1 81v12.9M194.1 80.2v12.9"/>
<path d="M194.2 93.9v-13M194.2 94v-12.9M194.3 81.9v12.8M194.4 81.1v12.8M194.5 94.6v-12.8M194.5 92.9v-12.9M194.6 93.6v-12.9M194.8 93.5v-12.9M194.8 93.7v-12.9M194.9 81.6v12.8M194.9 80.7v12.9M195.1 94.3v-12.8"/>
<path d="M195.1 92.5v-12.9M195.2 80.4v12.9M195.3 93.2v-12.9M195.4 93.3v-12.8M195.5 81.2v12.9M195.5 80.4v12.8M195.6 94v-12.9M195.6 92.2v-12.9M195.8 92.9v-12.9M195.9 92.9v-12.9M195.9 93v-12.9M196.1 80.9v12.8"/>
<path d="M196.1 80.1v12.8M196.2 93.7v-12.9M196.2 91.9v-12.9M196.4 92.6v-12.9M196.5 92.5v-12.9M196.5 92.7v-12.9M196.6 80.6v12.8M196.8 93.3v-12.8M196.8 91.5v-12.9M196.9 92.3v-12.9M197.1 92.2v-12.9M197.1 92.3v-12.8"/>
<path d="M197.2 80.2v12.9M197.4 93v-12.9M197.7 91.9v-12.9M197.8 92.7v-12.8"/>
</g>
<path d="M190.6 79.9v12.7M191.2 79.5v12.7M191.8 79.2v12.7M192.4 78.9v12.7M192.9 78.5v12.7M193.5 78.2v12.7M188.9 80.9v12.7M189.5 80.5v12.7M190.1 80.2v12.7" fill="none" stroke="#808080" stroke-width=".2" stroke-dasharray="3 .8" stroke-dashoffset=".9"/>
<path d="M191.5 81.7v21.8M197.7 99.9v-21.8M188.5 101.9v-21.8M192.2 103.9v-21.8M198.4 100.4v-21.9" fill="none" stroke="#808080" stroke-width=".2" stroke-dasharray="3 .8" stroke-dashoffset="2"/>
<path d="M200 78.1l-.6 1.2M191.5 103.4l-.7 1.1M194.6 104.6l-.4-1.2" fill="none" stroke="#808080" stroke-width=".2" stroke-dasharray="3 .8" stroke-dashoffset="2.5"/>
<path d="M191.2 84l-1.4-.8M199.7 99.4l-1.4-.8" fill="none" stroke="#808080" stroke-width=".2" stroke-dasharray="3 .8" stroke-dashoffset="2.8"/>
<path d="M192.3 99.7v-6.4M195.3 94.9v6.4M193.8 102.2v-6.5M194.5 102.6v-6.5M196 101.7v-6.4" fill="none" stroke="#808080" stroke-width=".2" stroke-dasharray="3 .8" stroke-dashoffset="2.1"/>
<path d="M197.2 79.4v13.2M191.9 95.7v-13.2M192.6 82.9v13.2M194.2 91v-13.2M197.9 93v-13.2" fill="none" stroke="#808080" stroke-width=".2" stroke-dasharray="3 .8" stroke-dashoffset=".6"/>
<path d="M194.9 78.3l-.7 .4" fill="none" stroke="#808080" stroke-width=".2" stroke-dasharray="3 .8" stroke-dashoffset="3"/>
<g font-size="2.8">
<text x="127.8" y="11.9">Tiene que ser reozcado para presionar</text>
<text x="16.7" y="16.5">Diámetro adecuado para que</text>
<text x="61.6" y="17">Ranura par apretar con destornillador.</text>
<text x="127.8" y="15.1">a la lámina y permita la mediciión.</text>
<text x="18.7" y="19.8">ingrese en los orific</text>
<text x="26.7" y="23">elongámetro.</text>
<text x="43" y="19.8">i</text>
<text x="43.6" y="19.8">os del</text>
<text x="132.9" y="32.4">Orificio para sacar los cables</text>
<text x="132.9" y="35.7">de las galgas.</text>
<text x="141.1" y="46.6">Bolas que permite el apriete</text>
<text x="141.3" y="121.1">Bolas que permiten moverse</text>
<text x="141.3" y="124.3">con libertad la rueda loca.</text>
<text x="116.4" y="146.4">Permite movimientos laterales</text>
</g>
</svg>
